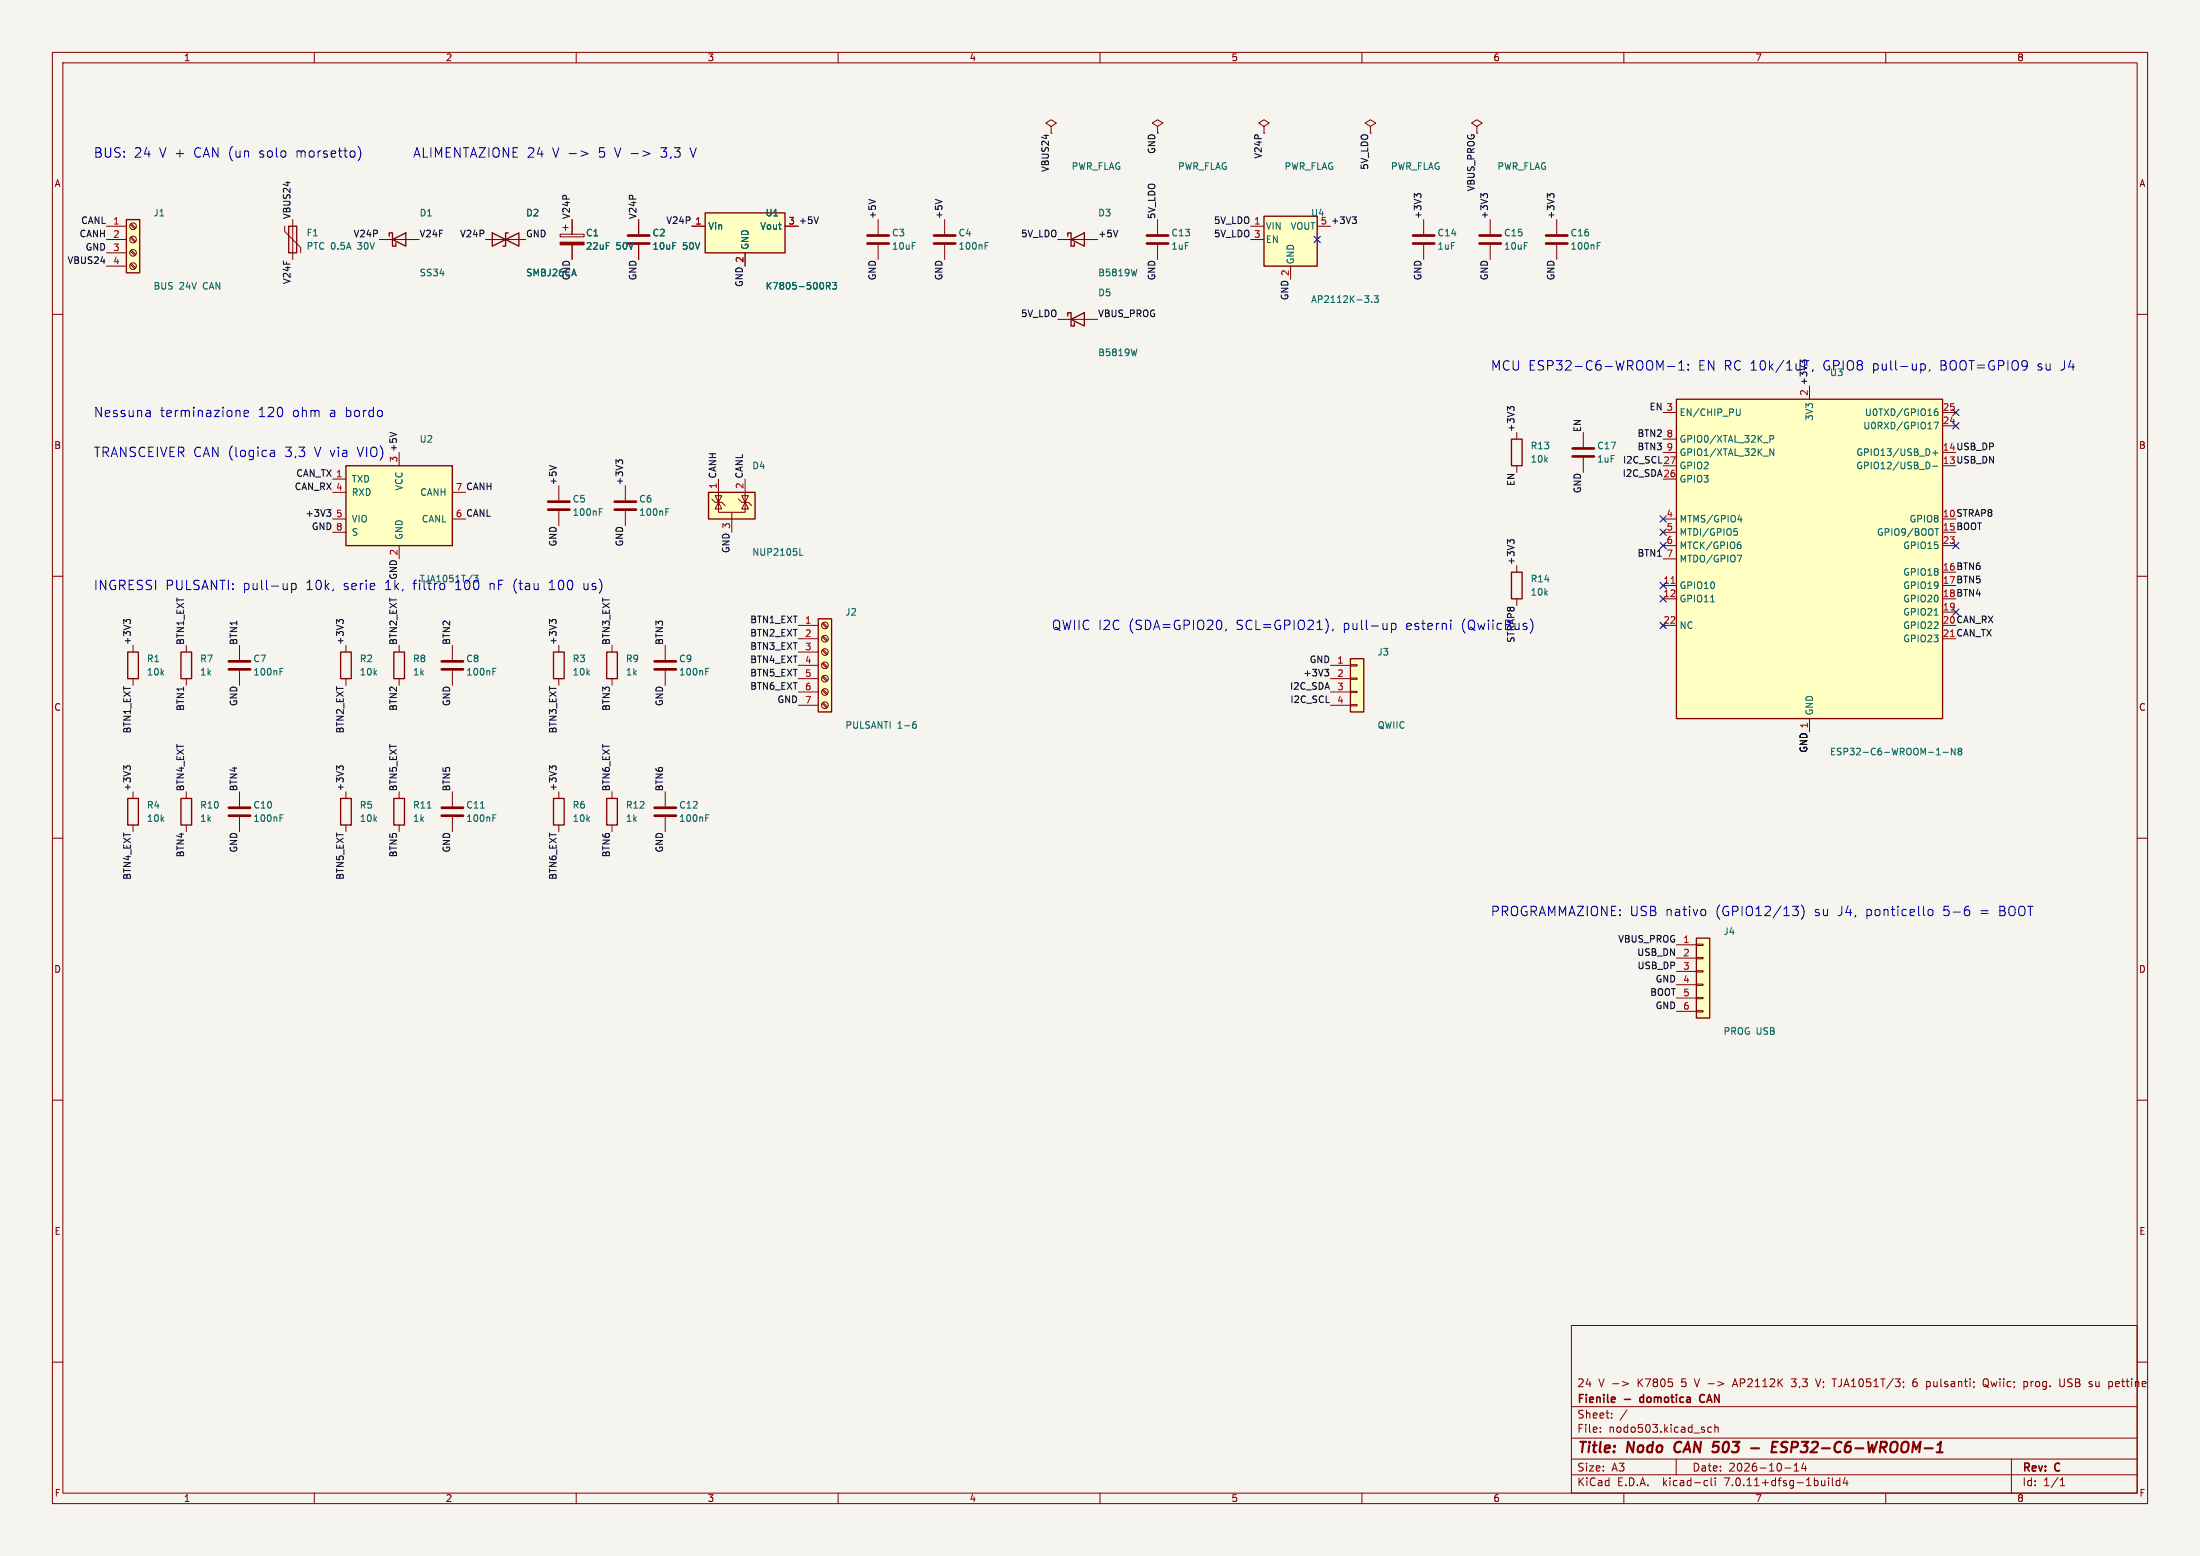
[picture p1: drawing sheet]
<svg xmlns="http://www.w3.org/2000/svg" width="420mm" height="297mm" viewBox="0 0 420 297" stroke-linecap="round" stroke-linejoin="round" font-family="sans-serif">
<path d="M0 0h420v297h-420z" fill="#f5f4ef" stroke="#f5f4ef" stroke-width=".19"/>
<g fill="none" stroke="#840000" stroke-width=".19">
<path d="M10 10h400v277h-400zM12 12h396v273h-396zM60 10v2M110 10v2M160 10v2M210 10v2M260 10v2M310 10v2M360 10v2M200.7 24.1l1-.6-1-.6-1.1 .6 1.1 .6v1.3M200.7 25.4h.1M221 24.1l1-.6-1-.6-1 .6 1 .6v1.3"/>
<path d="M241.3 24.1l1-.6-1-.6-1 .6 1 .6v1.3M241.3 25.4h.1M261.6 24.1l1-.6-1-.6-1 .6 1 .6v1.3M281.9 24.1l1.1-.6-1.1-.6-1 .6 1 .6v1.3M10 60h2M20.3 45.7h3.8M20.3 43.2h3.8M20.3 48.3h3.8M20.3 50.8h3.8M24.9 50.5l.8 .8M24.9 47.9l.8 .9M24.9 45.4l.8 .8"/>
<path d="M24.9 42.8l.8 .9M25 50.3l.9 .8M25 47.8l.9 .8M25 45.2l.9 .9M25 42.7l.9 .8M54.4 43.2v1l3 3v1.1M55.9 41.9v7.6M72.4 45.7h7.6M92.7 45.7h7.6M106.9 44.7h4.6v.5h-4.6zM107.4 43.4h1.1M107.9 42.9v1"/>
<path d="M109.2 41.9v2.8M109.2 46.7v2.8M121.9 41.9v2.8M121.9 46.7v2.8M132.1 43.2h2.5M142.2 48.3v2.5M149.9 43.2h2.5M167.6 41.9v2.8M167.6 46.7v2.8M180.3 41.9v2.8M180.3 46.7v2.8M201.9 45.7h7.6"/>
<path d="M221 41.9v2.8M221 46.7v2.8M238.8 45.7h2.5M238.8 43.2h2.5M246.4 50.8v2.5M251.5 43.2h2.5M271.8 41.9v2.8M271.8 46.7v2.8M284.5 41.9v2.8M284.5 46.7v2.8M297.2 41.9v2.8M297.2 46.7v2.8"/>
<path d="M408 60h2M201.9 61h7.6M317.5 78.7h2.5M370.8 78.7h2.6M63.5 91.4h2.5M63.5 99.1h2.5M63.5 94h2.5M76.2 86.4v2.5M86.4 99.1h2.5M86.4 94h2.5M106.7 92.7v2.8M106.7 97.5v2.8"/>
<path d="M119.4 92.7v2.8M119.4 97.5v2.8M135.9 95.3l.6 .6h1.3l.6 .6M137.2 95.9v1.9h5v-1.9M137.2 95.9l.6 1.3h-1.3zM137.2 95.3v.6l.6-1.3h-1.3l.7 1.3M137.2 91.4v4.5M139.7 97.8v3.8M141 95.3l.6 .6h1.3l.6 .6M141.6 94.6h1.3l-.7 1.3zM142.2 95.9l.7 1.3h-1.3zM142.2 94v1.9"/>
<path d="M289.6 82.6v1.2M289.6 88.9v1.3M302.3 82.6v2.7M302.3 87.4v2.8M317.5 91.4h2.5M317.5 88.9h2.5M317.5 99.1h2.5M317.5 83.8h2.5M317.5 86.4h2.5M370.8 81.3h2.6M10 110h2M63.5 101.6h2.5"/>
<path d="M76.2 104.1v2.6M152.4 119.4h3.8M156.9 119l.9 .9M157.1 118.9l.9 .8M289.6 108v1.2M289.6 114.3v1.3M317.1 119l.8 .8M317.5 111.8h2.5M317.5 114.3h2.5M317.5 119.4h2.5M317.5 104.1h2.5M317.5 101.6h2.5"/>
<path d="M317.5 106.7h2.5M317.9 119l-.8 .8M370.8 116.8h2.6M370.8 104.1h2.6M408 110h2M25.4 123.2v1.3M25.4 129.5v1.3M35.6 123.2v1.3M35.6 129.5v1.3M45.7 123.2v2.8M45.7 128v2.8M66 123.2v1.3"/>
<path d="M66 129.5v1.3M76.2 123.2v1.3M76.2 129.5v1.3M86.4 123.2v2.8M86.4 128v2.8M106.7 123.2v1.3M106.7 129.5v1.3M116.8 123.2v1.3M116.8 129.5v1.3M127 123.2v2.8M127 128v2.8M152.4 121.9h3.8"/>
<path d="M152.4 124.5h3.8M152.4 127h3.8M152.4 129.5h3.8M152.4 132.1h3.8M152.4 134.6h3.8M156.9 134.3l.9 .8M156.9 131.7l.9 .9M156.9 129.2l.9 .8M156.9 126.7l.9 .8M156.9 124.1l.9 .9M156.9 121.6l.9 .8M157.1 134.1l.9 .9"/>
<path d="M157.1 131.6l.9 .8M157.1 129l.9 .9M157.1 126.5l.9 .8M157.1 124l.9 .8M157.1 121.4l.9 .9M254 127h3.8M254 129.5h3.8M254 132.1h3.8M254 134.6h3.8M257.8 134.5h1.3v.2h-1.3zM257.8 132h1.3v.2h-1.3zM257.8 129.4h1.3v.3h-1.3z"/>
<path d="M257.8 126.9h1.3v.2h-1.3zM345.4 137.2v2.5M10 160h2M25.4 151.1v1.3M25.4 157.5v1.3M35.6 151.1v1.3M35.6 157.5v1.3M45.7 151.1v2.8M45.7 156v2.8M66 151.1v1.3M66 157.5v1.3M76.2 151.1v1.3"/>
<path d="M76.2 157.5v1.3M86.4 151.1v2.8M86.4 156v2.8M106.7 151.1v1.3M106.7 157.5v1.3M116.8 151.1v1.3M116.8 157.5v1.3M127 151.1v2.8M127 156v2.8M408 160h2M320 180.3h3.8M320 182.9h3.8"/>
<path d="M320 185.4h3.8M320 188h3.8M320 190.5h3.8M320 193h3.8M323.8 192.9h1.3v.3h-1.3zM323.8 190.4h1.3v.2h-1.3zM323.8 187.8h1.3v.3h-1.3zM323.8 185.3h1.3v.2h-1.3zM323.8 182.8h1.3v.2h-1.3zM323.8 180.2h1.3v.3h-1.3zM10 210h2M408 210h2"/>
<path d="M10 260h2M300 253h108v32h-108zM408 260h2M300 278.5h108M300 274.5h108M300 268.5h108M305.5 273.2v.2M305.5 272.5v.1M307.7 270.5v.2M307.7 269.8v.1M309.7 263.7l1.2 .4-1.2 .4M310.6 269.1l-1.3 1.9"/>
<path d="M320 278.5v3M326.7 272.5l-.4-.1-.3 .3 .2 .6h.5M327.4 272.5l.2-.1 .3 .1 .1 .9M327.4 271.9v1.5M330.9 264.3h.7M331.2 263.2l-.5 1.5M341.9 263.2h1M341.9 264.5l.7 .2M342.5 279.7l.4-.4v1.5M344.3 279.2l-.4 1.1h1M344.7 279.8v1M346.6 263.2l.5 1.5"/>
<path d="M365.9 263.2a.6 .6 0 0 0-.7 .6v.7l.2 .2 .5-.1M365.9 263.8h-.5l-.2 .2M368.2 263.7l.3 .3v.4l-.3 .3M378.7 263.4a.5 .5 0 0 1 .5-.2 .5 .5 0 0 1 .4 .5v.5a.5 .5 0 0 1-.5 .5 .5 .5 0 0 1-.5-.5zM378.9 264.3l.5 .3M379.4 264.6l.3 .2M384 278.5v6.5M386.4 263.8l.4-.1 .3 .3-.2 .6h-.5M394.1 263.2v1.2l-.3 .3-.4-.1M400.1 263.7v.8l.2 .2M404.4 263.7h-.3l-.2 .2v.7l.5 .1M404.6 264l-.7 .2"/>
<path d="M60 285v2M110 285v2M160 285v2M210 285v2M260 285v2M300 281.5h108M310 285v2M325.6 282.6l.4 .1M326 283.5l-.4 .1M326.7 282.1v1.3l.2 .2M327.4 282.1v.1M327.4 282.6v1"/>
<path d="M340.7 280.2h1.2M342.5 280.8h.9M349.1 282.1v.1M349.1 282.6v1M349.8 282.1v1.3l.2 .2M351.2 282.7l-.4-.1-.3 .3 .2 .6h.5M351.2 282.1v1.5M352.2 282l-.3 1.1h.9M352.6 282.6v1M360 285v2M393.3 283.6h.9M393.3 282.5l.4-.4v1.5"/>
<circle cx="25.4" cy="45.7" r=".63"/>
<circle cx="25.4" cy="50.8" r=".63"/>
<circle cx="25.4" cy="48.3" r=".63"/>
<circle cx="25.4" cy="43.2" r=".63"/>
<circle cx="157.5" cy="119.4" r=".63"/>
<circle cx="157.5" cy="121.9" r=".63"/>
<circle cx="157.5" cy="127" r=".63"/>
<circle cx="157.5" cy="124.5" r=".63"/>
<circle cx="157.5" cy="134.6" r=".63"/>
<circle cx="157.5" cy="129.5" r=".63"/>
<circle cx="157.5" cy="132.1" r=".63"/>
</g>
<path d="M319.9 275.5a1.27 1.27 0 0 0 0 1.6M334.3 276.4h1.5M338.3 276.2h.7M339.4 275.2h-1l-.2 2h.9M339.9 277.1h1M341 275.2l-.7 .1a.46 .46 0 0 0-.2 .5 .46 .46 0 0 0 .3 .4l.4 .1M369.7 277.2h1.2M370.1 275.7l.4-.5-.2 2" fill="none" stroke="#840000" stroke-width=".4"/>
<path d="M308.3 266.8v.2l-.7 .2M313.1 266.8v.7M325.3 266.3a.74 .74 0 0 0-.9 .5 .74 .74 0 0 0 .6 .9l.3-.1" fill="none" stroke="#840000" stroke-width=".3"/>
<g fill="none" stroke="#840000" stroke-width=".51">
<path d="M119.9 46.5h4.1M119.9 45h4.1M165.6 46.5h4.1M165.6 45h4.1M178.3 46.5h4.1M178.3 45h4.1M218.9 46.5h4.1M218.9 45h4.1M269.7 46.5h4.1M269.7 45h4.1M282.4 46.5h4.1M282.4 45h4.1"/>
<path d="M295.1 46.5h4.1M295.1 45h4.1M104.6 97.3h4.1M104.6 95.8h4.1M117.3 97.3h4.1M117.3 95.8h4.1M300.2 87.1h4.1M300.2 85.6h4.1M43.7 127.8h4.1M43.7 126.2h4.1M84.3 127.8h4.1M84.3 126.2h4.1"/>
<path d="M125 127.8h4M125 126.2h4M43.7 155.7h4.1M43.7 154.2h4.1M84.3 155.7h4.1M84.3 154.2h4.1M125 155.7h4M125 154.2h4"/>
</g>
<g fill="none" stroke="#006464" stroke-width=".19">
<path d="M157.8 54.6l.6-.1 .1-.2-.1-.3-.6-.1v1.3M158.1 54.6l.4 .6M158.9 53.9h.8l-.4 .5 .3 .1v.6l-.1 .1-.6-.1M188.1 46.9h.4M188.1 46.3h.6M217 51.4l-.3 1.2M260.5 56.5h.8l-.4 .4M261.2 57.1v.5M261.9 57.6v.1M262.3 56.5h.8l-.4 .4 .4 .2v.5l-.2 .1-.6-.1M304.9 46.9h.4M304.9 46.3h.6"/>
<path d="M217 66.6l-.3 1.3M332.2 78v1.1l-.2 .2h-.4M369.9 78l-.4 .1a.86 .86 0 0 0 0 1.2l.4-.1 .1-.4-.3-.3-.3 .1-.1 .2M114.4 97.7h.4M114.4 97.1h.6M127.1 97.7h.4M127.1 97.1h.6M331.8 99.2h.8M332.4 98.8v.8M337.9 83.8l.6-.1 .1-.1-.1-.3-.6-.2v1.3M338.6 85.7v1.2l-.7-1.2v1.2M368.2 88.3l.2 .5-.2 .6"/>
<path d="M369 89h.9M369 86.5h.9M369.2 80.6h.9l-.6 1.3M369.4 86v.9M90.5 109.8h.7l-.4 .5M152.7 106h.6M326.6 114.9h.7M331.1 100.9h.6M331.2 101.4h.3l.2 .2v.5l-.5 .1M331.7 106h.8l-.5 1.3M331.9 103.9l.4 .1 .1 .2-.1 .4-.4 .1M332.3 103.4l-.4 .1"/>
<path d="M369.3 117.4h.7M369.4 100.9h.7M369.7 100.9v1.3M53.5 128.2h.4M53.5 127.6h.6M94.1 128.2h.4M94.1 127.6h.6M134.7 128.2h.5M134.7 127.6h.6M174.3 138.3l.4-.1 .2 .3-.1 .4h-.5M174.8 137.7l-.4 .2M53.5 156.1h.4"/>
<path d="M53.5 155.5h.6M81.6 154.2h.7M91.7 154.2h.8M94.1 156.1h.4M94.1 155.5h.6M134.7 156.1h.5M134.7 155.5h.6M369.7 144.1h.7M371 143.6h.9M373.2 142.8v1.3l-.7-1.3v1.3M374 143.4l-.2 .2v.2l.2 .3 .4-.1 .1-.2v-.2l-.2-.2M374 143.4l-.2-.3 .2-.3 .4 .1 .1 .2-.2 .3"/>
<path d="M374 143.4h.3"/>
</g>
<g fill="none" stroke="#840000" stroke-width=".25">
<path d="M24.1 41.9h2.6v10.2h-2.6zM55.1 43.2h1.5v5.1h-1.5zM74.3 45.1v-.6h.6v2.5h.7v-.6M74.9 45.7l2.6-1.2v2.5zM94 44.5v2.5l5.1-2.5v2.5zM97 44.5h-.5v2.5h-.5M134.6 40.6h15.3v7.7h-15.3zM203.8 45.1v-.6h.7v2.5h.6v-.6M204.5 45.7l2.5-1.2v2.5zM241.3 41.3h10.2v9.5h-10.2zM203.8 60.3v-.6h.7v2.5h.6v-.6M204.5 61l2.5-1.3v2.5z"/>
<path d="M320 76.2h50.8v61h-50.8zM66 88.9h20.4v15.2h-20.4zM135.3 94h8.8v5.1h-8.8zM288.5 83.8h2.1v5.1h-2.1zM156.2 118.1h2.5v17.8h-2.5zM288.5 109.2h2.1v5.1h-2.1zM24.4 124.5h2v5h-2zM34.5 124.5h2.1v5h-2.1zM65 124.5h2.1v5h-2.1zM75.2 124.5h2v5h-2zM105.7 124.5h2v5h-2zM115.8 124.5h2.1v5h-2.1z"/>
<path d="M257.8 125.7h2.5v10.2h-2.5zM24.4 152.4h2v5.1h-2zM34.5 152.4h2.1v5.1h-2.1zM65 152.4h2.1v5.1h-2.1zM75.2 152.4h2v5.1h-2zM105.7 152.4h2v5.1h-2zM115.8 152.4h2.1v5.1h-2.1zM323.8 179.1h2.6v15.2h-2.6z"/>
</g>
<g fill="#ffffc2" stroke="#ffffc2" stroke-width=".19">
<path d="M320 76.2h50.8v61h-50.8z"/>
<path d="M156.2 118.1h2.5v17.8h-2.5z"/>
<path d="M135.3 94h8.8v5.1h-8.8z"/>
<path d="M257.8 125.7h2.5v10.2h-2.5z"/>
<path d="M134.6 40.6h15.3v7.7h-15.3z"/>
<path d="M323.8 179.1h2.6v15.2h-2.6z"/>
<path d="M24.1 41.9h2.6v10.2h-2.6z"/>
<path d="M241.3 41.3h10.2v9.5h-10.2z"/>
<path d="M66 88.9h20.4v15.2h-20.4z"/>
</g>
<path d="M319 111.3h.7" fill="none" stroke="#a90000" stroke-width=".19"/>
<path d="M106.9 46.2h4.6v.5h-4.6z" fill="#840000" stroke="#840000" stroke-width=".19"/>
<g fill="none" stroke="#0f0f0f" stroke-width=".19">
<path d="M165.9 38.1l1.2 .4M178.6 38.1l1.2 .4M270.5 37.2l.2-.2h.3l.3 .2M270.5 37.4l-.5-.4v.8M283.2 37.2l.2-.2h.3l.3 .2M283.2 37.4l-.5-.4v.8M295.9 37.4l-.5-.4v.8M295.9 37.2l.2-.2h.3l.3 .2M156.2 41.4l-.4 1.3M213.4 43.9l-.4 1.3M258.2 41.4h.7l-.4 .5M258.7 41.9l.2 .2v.3l-.2 .3"/>
<path d="M288.3 78l-.5-.4v.8M288.3 77.9l.2-.3h.3l.2 .3M344.4 68.7h.3l.2 .3M62.4 97.3h.8l-.5 .5M62.9 97.8l.3 .2v.3l-.3 .2M74.4 82.5l1.3 .4M104.9 88.9l1.3 .4M118.1 88.2l-.5-.4v.8M118.1 88l.2-.2h.3l.3 .2M24.1 118.5l.2-.2h.3l.3 .2M24.1 118.7l-.5-.4v.7M64.7 118.7l-.4-.4v.7"/>
<path d="M64.7 118.5l.3-.2h.3l.2 .2M105.4 118.5l.2-.2h.3l.3 .2M105.4 118.7l-.5-.4v.7M288.3 103.4l-.5-.4v.8M288.3 103.3l.2-.3h.3l.2 .3M252.9 127.8h.8l-.5 .4M253.4 128.2l.3 .3v.3l-.3 .2M24.1 146.4l.2-.2h.3l.3 .2M24.1 146.6l-.5-.4v.8M64.7 146.6l-.4-.4v.8M64.7 146.4l.3-.2h.3l.2 .2M105.4 146.6l-.5-.4v.8"/>
<path d="M105.4 146.4l.2-.2h.3l.3 .2"/>
</g>
<g fill="none" stroke="#0000c2" stroke-width=".19">
<path d="M68.4 27.9a2.06 2.06 0 0 1 0 2.8M110.9 28.8l1.4 .5-1.4 .5M122.7 28.8l1.4 .5-1.4 .5M28.4 78.3l.3 .3v.9M28.7 79.4l-.6 .1M28.7 78.8h-.6M45.6 78.3l.2 .3v.9M46.6 78.9l.9-.1-.1-.4-.5-.1-.3 .3 .1 .8h.7M318.4 70h1.3M320.5 70.6h1M320.5 69.4l.5-.6v1.8M322.3 70.5v.1"/>
<path d="M322.3 69.5v.2M344.5 68.8h.9M346.1 70.6l-.1 .3M366.7 69.5l.5-.1 .4 .4v.5l-.2 .3h-.7M366.7 69.4v1.8M368.4 70.6l-.2 .3M51.7 86h.6l.1 1.2M51.7 87.1h.7M52.4 86.4l-.7 .2M54.8 111.4v1.2M54.8 112.4l-.2 .2M55.7 111.4v1.8"/>
<path d="M55.7 111.4h.5l.3 .3v.5l-.1 .3h-.7M84.9 111.7v.5l-.3 .4M265.6 119v1.8M265.6 119.1l.6-.1 .3 .3v.5l-.2 .3h-.7M277 118.4v.1M277 119v1.2M292.1 118.1a2.06 2.06 0 0 1 0 2.8M234.1 120.1l-.2 .3M254.5 120.1l-.2 .3M325.3 173.6l.3 .3v.5l-.3 .4M342.2 173h1.1l-.6 .7a.49 .49 0 0 1 .6 .3v.4l-.2 .3-.7 .1M343.9 172.7a2.06 2.06 0 0 1 0 2.8"/>
<path d="M368.2 173.7l.5-.1 .2 .2v.8a.49 .49 0 0 1-.5 .2 .49 .49 0 0 1-.3-.4v-.5zM375.5 173h.4M375.7 173.7l.3 .3v.4l-.3 .4"/>
</g>
<g fill="none" stroke="#000084" stroke-width=".19">
<path d="M250.9 45.1l1.2 1.2M252.1 45.1l-1.2 1.2M372.8 78.1l1.2 1.2M374 78.1l-1.2 1.2M316.9 98.5l1.2 1.2M318.1 98.5l-1.2 1.2M372.8 80.7l1.2 1.2M374 80.7l-1.2 1.2M316.9 111.2l1.2 1.2M316.9 103.5l1.2 1.2M316.9 101l1.2 1.2M316.9 113.7l1.2 1.2"/>
<path d="M316.9 118.8l1.2 1.2M318.1 111.2l-1.2 1.2M318.1 103.5l-1.2 1.2M318.1 101l-1.2 1.2M318.1 113.7l-1.2 1.2M318.1 118.8l-1.2 1.2M372.8 116.2l1.2 1.2M372.8 103.5l1.2 1.2M374 116.2l-1.2 1.2M374 103.5l-1.2 1.2"/>
</g>
<g font-size="2.8" fill="#840000">
<text x="301" y="277.9">Title:</text>
<text x="310.6" y="277.9">Nodo</text>
<text x="320.5" y="277.9">CAN 503</text>
<text x="341.5" y="277.9">ESP32-C6-WROOM-1</text>
</g>
<g font-size="2.5" fill="#0000c2">
<text x="17.8" y="30.2">BUS:</text>
<text x="25.5" y="30.2">24</text>
<text x="30.4" y="30.2">V +</text>
<text x="37.1" y="30.2">CAN (un</text>
<text x="49.7" y="30.2">solo</text>
<text x="56.9" y="30.2">morsetto)</text>
<text x="78.7" y="30.2">ALIMENTAZIONE 24</text>
<text x="105.4" y="30.2">V -&gt;</text>
<text x="114.4" y="30.2">5</text>
<text x="117.5" y="30.2">V -&gt;</text>
<text x="126.5" y="30.2">3,3</text>
<text x="132.2" y="30.2">V</text>
<text x="284.5" y="70.9">MCU ESP32-C6-WROOM-1:</text>
<text x="324.2" y="70.9">EN RC 10k/1uF,</text>
<text x="348.2" y="70.9">GPIO8</text>
<text x="357.7" y="70.9">pull-up,</text>
<text x="370.7" y="70.9">BOOT=GPIO9</text>
<text x="389.4" y="70.9">su</text>
<text x="394" y="70.9">J4</text>
<text x="17.8" y="79.8">Nessuna</text>
<text x="30.5" y="79.8">terminazione</text>
<text x="49.3" y="79.8">120</text>
<text x="55.9" y="79.8">ohm</text>
<text x="63" y="79.8">a bordo</text>
<text x="17.8" y="87.4">TRANSCEIVER CAN (logica</text>
<text x="54.4" y="87.4">3,3</text>
<text x="60.2" y="87.4">V via</text>
<text x="68.5" y="87.4">VIO)</text>
<text x="17.8" y="112.8">INGRESSI PULSANTI:</text>
<text x="46.3" y="112.8">pull-up</text>
<text x="58.4" y="112.8">10k,</text>
<text x="65.7" y="112.8">serie</text>
<text x="73.6" y="112.8">1k,</text>
<text x="79.1" y="112.8">filtro</text>
<text x="87.2" y="112.8">100</text>
<text x="93.8" y="112.8">nF (tau</text>
<text x="105.4" y="112.8">100</text>
<text x="112" y="112.8">us)</text>
<text x="200.7" y="120.4">QWIIC I2C</text>
<text x="215.4" y="120.4">(SDA=GPIO20,</text>
<text x="236" y="120.4">SCL=GPIO21),</text>
<text x="256.5" y="120.4">pull-up</text>
<text x="268.6" y="120.4">esterni</text>
<text x="279.2" y="120.4">(QwiicBus)</text>
<text x="284.5" y="175">PROGRAMMAZIONE: USB nativo</text>
<text x="327.5" y="175">(GPIO12/13)</text>
<text x="346.5" y="175">su</text>
<text x="351.1" y="175">J4,</text>
<text x="356.5" y="175">ponticello</text>
<text x="371.3" y="175">5-6</text>
<text x="378.4" y="175">=</text>
<text x="382.1" y="175">BOOT</text>
</g>
<g font-size="2.1" fill="#840000">
<text x="301" y="268.2">Fienile</text>
<text x="301" y="265">24</text>
<text x="305.1" y="265">V -&gt;</text>
<text x="310.2" y="268.2">-</text>
<text x="312.7" y="265">K7805</text>
<text x="313.8" y="268.2">domotica</text>
<text x="321.3" y="265">5</text>
<text x="324" y="265">V -&gt;</text>
<text x="325.8" y="268.2">CAN</text>
<text x="331.6" y="265">AP2112K</text>
<text x="342.9" y="265">3,3</text>
<text x="347.8" y="265">V; TJA1051T/3;</text>
<text x="366.5" y="265">6</text>
<text x="369.2" y="265">pulsanti;</text>
<text x="380.2" y="265">Qwiic;</text>
<text x="388.1" y="265">prog.</text>
<text x="395.1" y="265">USB</text>
<text x="400.9" y="265">su</text>
<text x="404.8" y="265">pettine</text>
<text x="301" y="273.7">File:</text>
<text x="301" y="271">Sheet:</text>
<text x="307.1" y="273.7">nodo503.kicad_sch</text>
<text x="301" y="281.1">Size:</text>
<text x="307.6" y="281.1">A3</text>
<text x="323" y="281.1">Date:</text>
<text x="330" y="281.1">2026-10-14</text>
<text x="386" y="281.3">Rev:</text>
<text x="392.4" y="281.3">C</text>
<text x="301" y="283.9">KiCad</text>
<text x="308.7" y="283.9">E.D.A.</text>
<text x="317.6" y="283.9">kicad-cli</text>
<text x="329.5" y="283.9">7.0.11+dfsg-1build4</text>
<text x="386" y="283.9">Id:</text>
<text x="390.1" y="283.9">1/1</text>
</g>
<g font-size="1.8" fill="#840000">
<text x="35" y="11.9">1</text>
<text x="85" y="11.9">2</text>
<text x="135" y="11.9">3</text>
<text x="185" y="11.9">4</text>
<text x="235" y="11.9">5</text>
<text x="285" y="11.9">6</text>
<text x="335" y="11.9">7</text>
<text x="385" y="11.9">8</text>
<text x="10.3" y="35.9">A</text>
<text x="408.3" y="35.9">A</text>
<text x="10.3" y="85.9">B</text>
<text x="408.2" y="85.9">B</text>
<text x="10.3" y="135.9">C</text>
<text x="408.2" y="135.9">C</text>
<text x="10.3" y="185.9">D</text>
<text x="408.2" y="185.9">D</text>
<text x="10.3" y="235.9">E</text>
<text x="408.3" y="235.9">E</text>
<text x="10.3" y="285.9">F</text>
<text x="35" y="286.9">1</text>
<text x="85" y="286.9">2</text>
<text x="135" y="286.9">3</text>
<text x="185" y="286.9">4</text>
<text x="235" y="286.9">5</text>
<text x="285" y="286.9">6</text>
<text x="335" y="286.9">7</text>
<text x="385" y="286.9">8</text>
<text x="408.3" y="285.9">F</text>
</g>
<g font-size="1.8" fill="#0f0f0f">
<text x="220.6" y="29.5" transform="rotate(-90 220.6 29.5)">GND</text>
<text x="200.3" y="32.9" transform="rotate(-90 200.3 32.9)">VBUS24</text>
<text x="241" y="30.4" transform="rotate(-90 241 30.4)">V24P</text>
<text x="261.3" y="32.5" transform="rotate(-90 261.3 32.5)">5V_LDO</text>
<text x="55.5" y="41.9" transform="rotate(-90 55.5 41.9)">VBUS24</text>
<text x="108.9" y="41.9" transform="rotate(-90 108.9 41.9)">V24P</text>
<text x="121.6" y="41.9" transform="rotate(-90 121.6 41.9)">V24P</text>
<text x="167.3" y="41.9" transform="rotate(-90 167.3 41.9)">+5V</text>
<text x="180" y="41.9" transform="rotate(-90 180 41.9)">+5V</text>
<text x="220.6" y="41.9" transform="rotate(-90 220.6 41.9)">5V_LDO</text>
<text x="271.4" y="41.9" transform="rotate(-90 271.4 41.9)">+3V3</text>
<text x="281.6" y="36.6" transform="rotate(-90 281.6 36.6)">VBUS_PROG</text>
<text x="284.1" y="41.9" transform="rotate(-90 284.1 41.9)">+3V3</text>
<text x="296.8" y="41.9" transform="rotate(-90 296.8 41.9)">+3V3</text>
<text x="15.1" y="45.4">CANH</text>
<text x="15.4" y="42.8">CANL</text>
<text x="16.2" y="47.9">GND</text>
<text x="67.4" y="45.4">V24P</text>
<text x="80" y="45.4">V24F</text>
<text x="87.7" y="45.4">V24P</text>
<text x="100.3" y="45.4">GND</text>
<text x="127.1" y="42.8">V24P 1</text>
<text x="150.4" y="42.9">3 +5V</text>
<text x="194.8" y="45.4">5V_LDO</text>
<text x="209.5" y="45.4">+5V</text>
<text x="231.7" y="45.4">5V_LDO 3</text>
<text x="231.7" y="42.8">5V_LDO 1</text>
<text x="252" y="42.9">5 +3V3</text>
<text x="12.8" y="50.5">VBUS24</text>
<text x="121.6" y="53.6" transform="rotate(-90 121.6 53.6)">GND</text>
<text x="167.3" y="53.6" transform="rotate(-90 167.3 53.6)">GND</text>
<text x="180" y="53.6" transform="rotate(-90 180 53.6)">GND</text>
<text x="220.6" y="53.6" transform="rotate(-90 220.6 53.6)">GND</text>
<text x="271.4" y="53.6" transform="rotate(-90 271.4 53.6)">GND</text>
<text x="284.1" y="53.6" transform="rotate(-90 284.1 53.6)">GND</text>
<text x="296.8" y="53.6" transform="rotate(-90 296.8 53.6)">GND</text>
<text x="55.5" y="54.3" transform="rotate(-90 55.5 54.3)">V24F</text>
<text x="141.9" y="54.9" transform="rotate(-90 141.9 54.9)">GND 2</text>
<text x="246" y="57.4" transform="rotate(-90 246 57.4)">GND 2</text>
<text x="194.8" y="60.6">5V_LDO</text>
<text x="209.5" y="60.6">VBUS_PROG</text>
<text x="289.2" y="82.5" transform="rotate(-90 289.2 82.5)">+3V3</text>
<text x="301.9" y="82.5" transform="rotate(-90 301.9 82.5)">EN</text>
<text x="312.5" y="83.5">BTN2</text>
<text x="314.8" y="78.4">EN 3</text>
<text x="75.9" y="88.3" transform="rotate(-90 75.9 88.3)">3 +5V</text>
<text x="309.7" y="88.6">I2C_SCL 27</text>
<text x="312.5" y="86">BTN3</text>
<text x="370.8" y="88.6">13 USB_DN</text>
<text x="370.8" y="86.1">14 USB_DP</text>
<text x="56.2" y="93.6">CAN_RX 4</text>
<text x="56.5" y="91.1">CAN_TX 1</text>
<text x="86.9" y="93.7">7 CANH</text>
<text x="106.3" y="92.7" transform="rotate(-90 106.3 92.7)">+5V</text>
<text x="119" y="92.7" transform="rotate(-90 119 92.7)">+3V3</text>
<text x="136.9" y="93.4" transform="rotate(-90 136.9 93.4)">1 CANH</text>
<text x="142" y="93.4" transform="rotate(-90 142 93.4)">2 CANL</text>
<text x="289.2" y="92.9" transform="rotate(-90 289.2 92.9)">EN</text>
<text x="301.9" y="94.2" transform="rotate(-90 301.9 94.2)">GND</text>
<text x="309.7" y="91.1">I2C_SDA 26</text>
<text x="58.2" y="98.7">+3V3</text>
<text x="59.4" y="101.3">GND 8</text>
<text x="86.9" y="98.8">6 CANL</text>
<text x="370.8" y="98.8">10 STRAP8</text>
<text x="370.8" y="101.3">15 BOOT</text>
<text x="106.3" y="104.4" transform="rotate(-90 106.3 104.4)">GND</text>
<text x="119" y="104.4" transform="rotate(-90 119 104.4)">GND</text>
<text x="139.4" y="105.7" transform="rotate(-90 139.4 105.7)">GND 3</text>
<text x="289.2" y="107.9" transform="rotate(-90 289.2 107.9)">+3V3</text>
<text x="312.5" y="106.3">BTN1</text>
<text x="75.9" y="110.8" transform="rotate(-90 75.9 110.8)">GND 2</text>
<text x="370.8" y="109">16 BTN6</text>
<text x="370.8" y="111.5">17 BTN5</text>
<text x="143.1" y="119">BTN1_EXT</text>
<text x="370.8" y="114">18 BTN4</text>
<text x="370.8" y="119.1">20 CAN_RX</text>
<text x="25.1" y="123.2" transform="rotate(-90 25.1 123.2)">+3V3</text>
<text x="35.2" y="123.2" transform="rotate(-90 35.2 123.2)">BTN1_EXT</text>
<text x="45.4" y="123.2" transform="rotate(-90 45.4 123.2)">BTN1</text>
<text x="65.7" y="123.2" transform="rotate(-90 65.7 123.2)">+3V3</text>
<text x="75.9" y="123.2" transform="rotate(-90 75.9 123.2)">BTN2_EXT</text>
<text x="86" y="123.2" transform="rotate(-90 86 123.2)">BTN2</text>
<text x="106.3" y="123.2" transform="rotate(-90 106.3 123.2)">+3V3</text>
<text x="116.5" y="123.2" transform="rotate(-90 116.5 123.2)">BTN3_EXT</text>
<text x="126.7" y="123.2" transform="rotate(-90 126.7 123.2)">BTN3</text>
<text x="143.1" y="121.6">BTN2_EXT</text>
<text x="143.1" y="124.1">BTN3_EXT</text>
<text x="370.8" y="121.7">21 CAN_TX</text>
<text x="143.1" y="129.2">BTN5_EXT</text>
<text x="143.1" y="126.7">BTN4_EXT</text>
<text x="143.1" y="131.7">BTN6_EXT</text>
<text x="246.2" y="131.7">I2C_SDA</text>
<text x="248.7" y="129.2">+3V3</text>
<text x="249.9" y="126.7">GND</text>
<text x="35.2" y="135.8" transform="rotate(-90 35.2 135.8)">BTN1</text>
<text x="45.4" y="134.9" transform="rotate(-90 45.4 134.9)">GND</text>
<text x="75.9" y="135.8" transform="rotate(-90 75.9 135.8)">BTN2</text>
<text x="86" y="134.9" transform="rotate(-90 86 134.9)">GND</text>
<text x="116.5" y="135.8" transform="rotate(-90 116.5 135.8)">BTN3</text>
<text x="126.7" y="134.9" transform="rotate(-90 126.7 134.9)">GND</text>
<text x="148.3" y="134.3">GND</text>
<text x="246.2" y="134.3">I2C_SCL</text>
<text x="25.1" y="140.1" transform="rotate(-90 25.1 140.1)">BTN1_EXT</text>
<text x="65.7" y="140.1" transform="rotate(-90 65.7 140.1)">BTN2_EXT</text>
<text x="106.3" y="140.1" transform="rotate(-90 106.3 140.1)">BTN3_EXT</text>
<text x="345.1" y="143.8" transform="rotate(-90 345.1 143.8)">GND 1</text>
<text x="25.1" y="151.1" transform="rotate(-90 25.1 151.1)">+3V3</text>
<text x="35.2" y="151.1" transform="rotate(-90 35.2 151.1)">BTN4_EXT</text>
<text x="45.4" y="151.1" transform="rotate(-90 45.4 151.1)">BTN4</text>
<text x="65.7" y="151.1" transform="rotate(-90 65.7 151.1)">+3V3</text>
<text x="75.9" y="151.1" transform="rotate(-90 75.9 151.1)">BTN5_EXT</text>
<text x="86" y="151.1" transform="rotate(-90 86 151.1)">BTN5</text>
<text x="106.3" y="151.1" transform="rotate(-90 106.3 151.1)">+3V3</text>
<text x="116.5" y="151.1" transform="rotate(-90 116.5 151.1)">BTN6_EXT</text>
<text x="126.7" y="151.1" transform="rotate(-90 126.7 151.1)">BTN6</text>
<text x="35.2" y="163.7" transform="rotate(-90 35.2 163.7)">BTN4</text>
<text x="45.4" y="162.8" transform="rotate(-90 45.4 162.8)">GND</text>
<text x="75.9" y="163.7" transform="rotate(-90 75.9 163.7)">BTN5</text>
<text x="86" y="162.8" transform="rotate(-90 86 162.8)">GND</text>
<text x="116.5" y="163.7" transform="rotate(-90 116.5 163.7)">BTN6</text>
<text x="126.7" y="162.8" transform="rotate(-90 126.7 162.8)">GND</text>
<text x="25.1" y="168" transform="rotate(-90 25.1 168)">BTN4_EXT</text>
<text x="65.7" y="168" transform="rotate(-90 65.7 168)">BTN5_EXT</text>
<text x="106.3" y="168" transform="rotate(-90 106.3 168)">BTN6_EXT</text>
<text x="308.8" y="180">VBUS_PROG</text>
<text x="312.5" y="182.5">USB_DN</text>
<text x="312.5" y="185.1">USB_DP</text>
<text x="314.9" y="190.2">BOOT</text>
<text x="316" y="187.6">GND</text>
<text x="316" y="192.7">GND</text>
</g>
<g font-size="1.8" fill="#006464">
<text x="204.5" y="32.6">PWR_FLAG</text>
<text x="224.8" y="32.6">PWR_FLAG</text>
<text x="245.1" y="32.6">PWR_FLAG</text>
<text x="265.4" y="32.6">PWR_FLAG</text>
<text x="285.8" y="32.6">PWR_FLAG</text>
<text x="29.2" y="41.5">J1</text>
<text x="80" y="41.5">D1</text>
<text x="100.3" y="41.5">D2</text>
<text x="146.1" y="41.5">U1</text>
<text x="209.6" y="41.5">D3</text>
<text x="250.2" y="41.5">U4</text>
<text x="58.4" y="45.3">F1</text>
<text x="58.4" y="47.9">PTC 0.5A</text>
<text x="68.4" y="47.9">30V</text>
<text x="111.8" y="45.3">C1</text>
<text x="111.8" y="47.9">22uF</text>
<text x="117.6" y="47.9">50V</text>
<text x="124.5" y="45.3">C2</text>
<text x="124.5" y="47.9">10uF</text>
<text x="130.3" y="47.9">50V</text>
<text x="135.1" y="44">Vin</text>
<text x="143.1" y="47.8" transform="rotate(-90 143.1 47.8)">GND</text>
<text x="145" y="44">Vout</text>
<text x="170.2" y="45.3">C3</text>
<text x="170.2" y="47.9">10uF</text>
<text x="182.9" y="45.3">C4</text>
<text x="182.9" y="47.9">100nF</text>
<text x="223.5" y="47.9">1uF</text>
<text x="223.5" y="45.3">C13</text>
<text x="241.6" y="44">VIN</text>
<text x="241.6" y="46.6">EN</text>
<text x="246.3" y="44">VOUT</text>
<text x="274.3" y="45.3">C14</text>
<text x="274.3" y="47.9">1uF</text>
<text x="287" y="45.3">C15</text>
<text x="287" y="47.9">10uF</text>
<text x="299.7" y="45.3">C16</text>
<text x="299.7" y="47.9">100nF</text>
<text x="80" y="52.9">SS34</text>
<text x="100.3" y="52.9">SMBJ26CA</text>
<text x="108.9" y="53.6" transform="rotate(-90 108.9 53.6)">GND</text>
<text x="209.6" y="52.9">B5819W</text>
<text x="247.2" y="50.5" transform="rotate(-90 247.2 50.5)">GND</text>
<text x="29.2" y="55.5">BUS</text>
<text x="34.2" y="55.5">24V</text>
<text x="38.9" y="55.5">CAN</text>
<text x="146.1" y="55.5">K7805-500R3</text>
<text x="209.6" y="56.7">D5</text>
<text x="250.2" y="58">AP2112K-3.3</text>
<text x="209.6" y="68.2">B5819W</text>
<text x="320.5" y="79.6">EN/CHIP_PU</text>
<text x="346.3" y="80.4" transform="rotate(-90 346.3 80.4)">3V3</text>
<text x="355.6" y="82.1">U0RXD/GPIO17</text>
<text x="355.9" y="79.6">U0TXD/GPIO16</text>
<text x="80" y="84.7">U2</text>
<text x="143.5" y="89.8">D4</text>
<text x="292.1" y="86">R13</text>
<text x="292.1" y="88.5">10k</text>
<text x="304.8" y="86">C17</text>
<text x="304.8" y="88.5">1uF</text>
<text x="320.5" y="89.8">GPIO2</text>
<text x="320.5" y="84.7">GPIO0/XTAL_32K_P</text>
<text x="320.5" y="87.2">GPIO1/XTAL_32K_N</text>
<text x="354.3" y="89.8">GPIO12/USB_D-</text>
<text x="354.3" y="87.2">GPIO13/USB_D+</text>
<text x="67.1" y="92.3">TXD</text>
<text x="67.1" y="94.8">RXD</text>
<text x="77.1" y="93.7" transform="rotate(-90 77.1 93.7)">VCC</text>
<text x="80.1" y="94.8">CANH</text>
<text x="320.5" y="92.3">GPIO3</text>
<text x="67.1" y="99.9">VIO</text>
<text x="80.4" y="99.9">CANL</text>
<text x="109.2" y="96.1">C5</text>
<text x="109.2" y="98.7">100nF</text>
<text x="121.9" y="96.1">C6</text>
<text x="121.9" y="98.7">100nF</text>
<text x="320.5" y="99.9">MTMS/GPIO4</text>
<text x="364.4" y="99.9">GPIO8</text>
<text x="67.1" y="102.5">S</text>
<text x="77.1" y="103.1" transform="rotate(-90 77.1 103.1)">GND</text>
<text x="143.5" y="106.3">NUP2105L</text>
<text x="320.5" y="102.5">MTDI/GPIO5</text>
<text x="320.5" y="105">MTCK/GPIO6</text>
<text x="320.5" y="107.5">MTDO/GPIO7</text>
<text x="358.2" y="102.5">GPIO9/BOOT</text>
<text x="363.2" y="105">GPIO15</text>
<text x="292.1" y="111.4">R14</text>
<text x="292.1" y="113.9">10k</text>
<text x="320.5" y="112.6">GPIO10</text>
<text x="363.2" y="110.1">GPIO18</text>
<text x="363.2" y="112.6">GPIO19</text>
<text x="161.3" y="117.7">J2</text>
<text x="320.5" y="115.2">GPIO11</text>
<text x="363.2" y="115.2">GPIO20</text>
<text x="363.2" y="117.7">GPIO21</text>
<text x="262.9" y="125.3">J3</text>
<text x="320.5" y="120.2">NC</text>
<text x="363.2" y="120.2">GPIO22</text>
<text x="363.2" y="122.8">GPIO23</text>
<text x="27.9" y="126.6">R1</text>
<text x="27.9" y="129.1">10k</text>
<text x="38.1" y="126.6">R7</text>
<text x="38.1" y="129.1">1k</text>
<text x="48.3" y="126.6">C7</text>
<text x="48.3" y="129.1">100nF</text>
<text x="68.6" y="126.6">R2</text>
<text x="68.6" y="129.1">10k</text>
<text x="78.7" y="126.6">R8</text>
<text x="78.7" y="129.1">1k</text>
<text x="88.9" y="126.6">C8</text>
<text x="88.9" y="129.1">100nF</text>
<text x="109.2" y="126.6">R3</text>
<text x="109.2" y="129.1">10k</text>
<text x="119.4" y="126.6">R9</text>
<text x="119.4" y="129.1">1k</text>
<text x="129.5" y="126.6">C9</text>
<text x="129.5" y="129.1">100nF</text>
<text x="346.3" y="136.7" transform="rotate(-90 346.3 136.7)">GND</text>
<text x="161.3" y="139.3">PULSANTI</text>
<text x="171.3" y="139.3">1-6</text>
<text x="262.9" y="139.3">QWIIC</text>
<text x="349.3" y="144.4">ESP32-C6-WROOM-1-N8</text>
<text x="27.9" y="154.5">R4</text>
<text x="38.1" y="154.5">R10</text>
<text x="48.3" y="154.5">C10</text>
<text x="68.6" y="154.5">R5</text>
<text x="78.7" y="154.5">R11</text>
<text x="88.9" y="154.5">C11</text>
<text x="109.2" y="154.5">R6</text>
<text x="119.4" y="154.5">R12</text>
<text x="129.5" y="154.5">C12</text>
<text x="27.9" y="157.1">10k</text>
<text x="38.1" y="157.1">1k</text>
<text x="48.3" y="157.1">100nF</text>
<text x="68.6" y="157.1">10k</text>
<text x="78.7" y="157.1">1k</text>
<text x="88.9" y="157.1">100nF</text>
<text x="109.2" y="157.1">10k</text>
<text x="119.4" y="157.1">1k</text>
<text x="129.5" y="157.1">100nF</text>
<text x="328.9" y="178.7">J4</text>
<text x="328.9" y="197.7">PROG USB</text>
</g>
<g font-size="1.8" fill="#a90000">
<text x="21.5" y="42.9">1</text>
<text x="21.5" y="45.5">2</text>
<text x="132.6" y="42.9">1</text>
<text x="150.4" y="42.9">3</text>
<text x="21.5" y="48">3</text>
<text x="21.5" y="50.5">4</text>
<text x="142" y="50.2" transform="rotate(-90 142 50.2)">2</text>
<text x="318.1" y="83.6">8</text>
<text x="370.8" y="81">24</text>
<text x="370.8" y="78.5">25</text>
<text x="318.1" y="86.1">9</text>
<text x="64.1" y="98.8">5</text>
<text x="318.1" y="98.8">4</text>
<text x="318.1" y="101.3">5</text>
<text x="318.1" y="103.9">6</text>
<text x="318.1" y="106.4">7</text>
<text x="370.8" y="103.9">23</text>
<text x="317.5" y="111.5">11</text>
<text x="153.6" y="119.1">1</text>
<text x="317.5" y="114">12</text>
<text x="317.5" y="119.1">22</text>
<text x="370.8" y="116.6">19</text>
<text x="153.6" y="121.7">2</text>
<text x="153.6" y="124.2">3</text>
<text x="153.6" y="126.7">4</text>
<text x="153.6" y="129.3">5</text>
<text x="153.6" y="131.8">6</text>
<text x="255.2" y="126.7">1</text>
<text x="255.2" y="129.3">2</text>
<text x="255.2" y="131.8">3</text>
<text x="153.6" y="134.4">7</text>
<text x="255.2" y="134.4">4</text>
<text x="321.2" y="180.1">1</text>
<text x="321.2" y="182.6">2</text>
<text x="321.2" y="185.2">3</text>
<text x="321.2" y="187.7">4</text>
<text x="321.2" y="190.2">5</text>
<text x="321.2" y="192.8">6</text>
</g>
<g font-size="1.8" fill="#0000c2">
<text x="349.3" y="72">U3</text>
<text x="345.2" y="75.6" transform="rotate(-90 345.2 75.6)">2 +3V3</text>
<text x="80" y="111.4">TJA1051T/3</text>
<text x="289.2" y="122.8" transform="rotate(-90 289.2 122.8)">STRAP8</text>
</g>
</svg>
